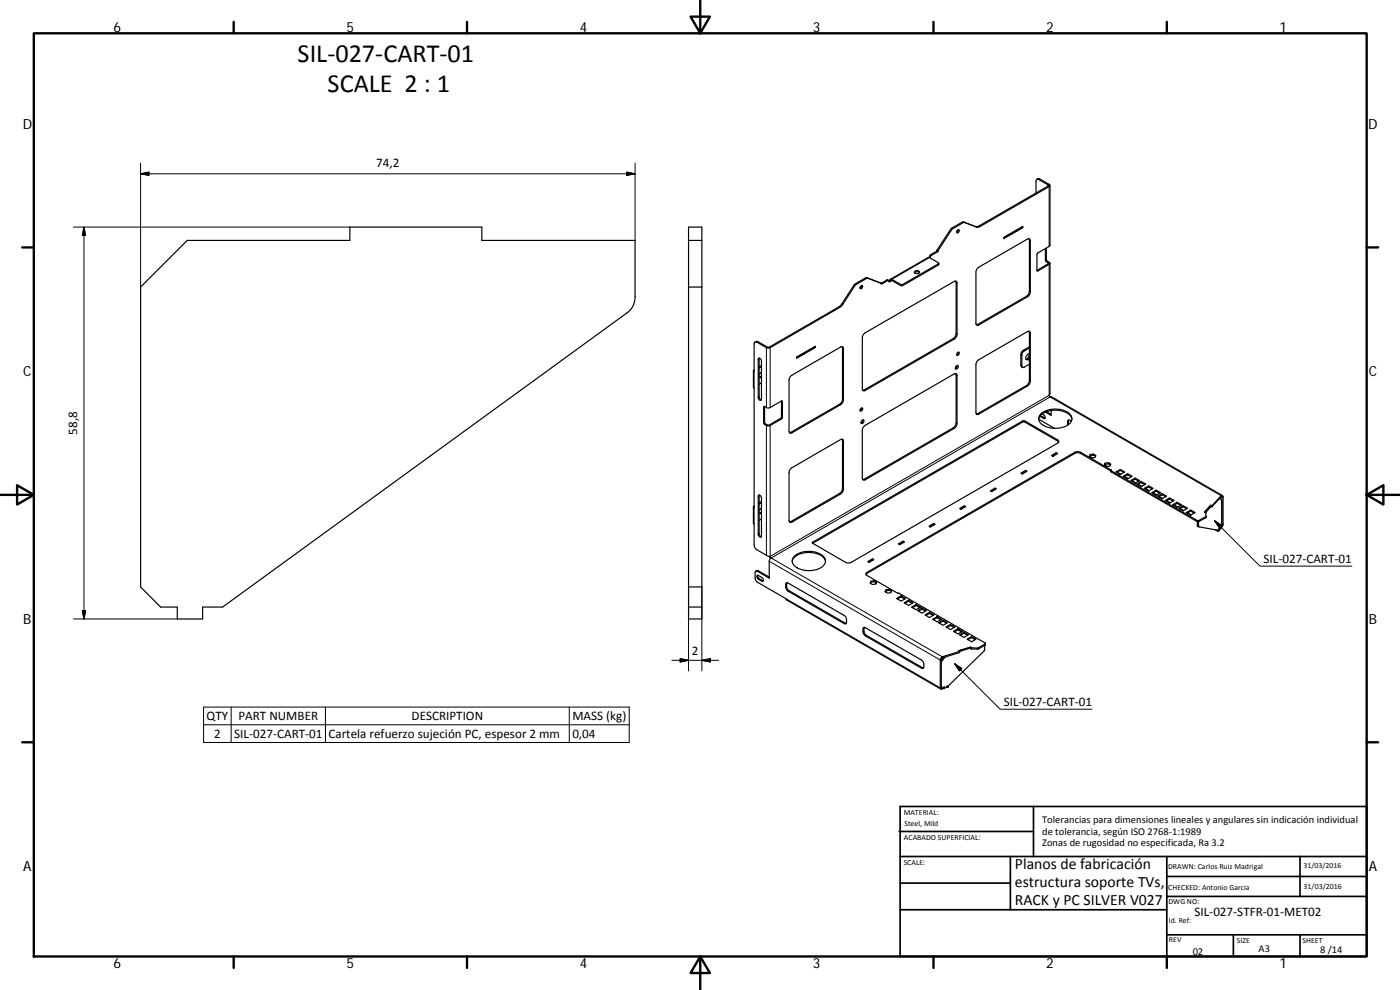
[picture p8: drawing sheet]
<svg xmlns="http://www.w3.org/2000/svg" width="420mm" height="297mm" viewBox="0 0 420 297" stroke-linecap="round" stroke-linejoin="round" font-family="sans-serif">
<g fill="none" stroke="#000" stroke-width=".36">
<path d="M310.9 57.9v-3.8l.3-.3h.4l3.1 1.7-.1 .3-21.1 12.2h-.7l-3.8-1.4-3.3 1.8-4.5 6.7M311.1 53.8l.8-.2 3 1.7 .2 .5-21.1 12.2-.9 .2-3.6-1.5-.5 .1-3.3 2-4.2 6.4M315.1 55.6v18l-3.9 2.6v4.9M56.2 72.1h48.8v-4h39.6v4h46v17a5.8 5.8 0 0 1-2.5 4.8l-121.3 88.2h-6v3.6h-7.6v-3.6h-5l-6-6v-90zM206.6 72.1h4M206.6 68.1h4v117.6h-4zM278.9 77.3h-.3l-11.4 6.5M278.9 77.3l2.9 1.7-11 6.4h-.5l-2.8-1.6-.4 .3M281.2 75.3l.3 .2M281.2 75.3l-2 1.2-.3 .8M281.2 75.1v.2M281.2 75.1l.3 .1"/>
<path d="M281.5 75.5l-2.1 1.2-.2 .7M281.5 75.2v.3M281.8 79l-.2 .5-10.8 6.2h-.5l-2.7-1.6-.3 .2M287.4 69l.2-.1a.5 .5 0 0 1 .2 .7 .5 .5 0 0 1-.7 .2zM287.6 68.9l-.5 .8M301.3 71.2l5.6-3.2v.3l-5.6 3.3zM306.4 68.3h.1M306.7 68.1v.1M306.9 68.3l-.2-.2-5.4 3.2M308.8 71.6l.1 15.8-.3 1-.5 .5-15.1 8.6M313.7 74.6v3.5l1 .9-3.5 2.1M314 74.4l.1 3.7 .9 .7 .1 .3-3.6 2.2-.3-.2"/>
<path d="M315.1 79v39.2a.47 .47 0 0 0-.2 .6 .47 .47 0 0 0 .6 .2l51.4 29.7M206.6 86.1h4M258.4 85.8l.3-.2a.51 .51 0 0 1 .1 .7 .51 .51 0 0 1-.7 .2zM258.6 85.7l-.5 .8M259.4 100l27-15.6 .5-.1 .2 .3 .1 15.7-.5 1.2-27.4 15.8-.3-.1-.2-.5v-15.4l.2-.7zM264.5 85l-4-1.5-.5 .1-3.3 2-4.5 6.5-21.2 12.3h-.8l-3-1.7h-.7l-.2 .5v8.4l-.2-.3 .2-.4M264.5 85l-4.3-1.7-.5 .1-3.3 2-4 6.1-.7 .6-20.8 12.1h-.6l-3-1.8-.7 .2M266.7 84.1l-.4-.2-1.8 1.1M266.8 84.3l-.3-.2-2 1.2v-.3M266.8 84.3v.3l.5-.3M267.1 84.1l.2 .2M267.1 84.1l-.3 .2"/>
<path d="M274.4 81.8l.1-.1a1.19 1.19 0 0 1 1.4 .1M274.5 81.4a.8 .8 0 0 1 .9-.2 .8 .8 0 0 1 .5 .7 .75 .75 0 0 1-.9 .3 .75 .75 0 0 1-.5-.8zM286.8 84.3l.1 15.8-.4 1.2-27.6 15.8M293.4 80.5l14.9-8.8h.7l.2 .5v15.4l-.3 .9-.6 .5-14.9 8.6-.4-.2-.1-.4v-15.3zM308.8 99.4l.1 14.8-.3 .9-.5 .6-15.1 8.5M226.1 111.3v4.8l.2 .4v35.9l-.2-.3 .2-.3M227.6 107.5a.73 .73 0 0 1 .9 .9v11.4a.46 .46 0 0 1-.5 .4 .46 .46 0 0 1-.4-.6zM227.8 113.3h.7M227.8 113.1l.4 .1M227.8 107.4v11.8l.7 .8M228.2 113.2l.3 .1M228.5 109.7l-.7 .4"/>
<path d="M228.5 110l-.7 .4M228.5 114.9l-.7 .4M228.5 111.6l-.7 .8M228.5 112.7l-.3 .5M228.5 113.2v.1M237.5 112.7l14.8-8.6 .4-.1 .4 .2v15.8l-.3 .9-.5 .5-15 8.6-.4-.2-.1-.4v-15.4l.2-.7zM239.1 107.2l5.6-3.3v.3l-5.6 3.3zM244.7 104.2l-.3-.2-5.3 3.2M252.7 104l.1 15.8-.3 1-.5 .5-15.1 8.5M286.8 112.1l.1 14.8-.4 1.2-27.6 15.8M286.9 110l.1-.2a.38 .38 0 0 1 .6 0 .38 .38 0 0 1-.1 .6l-.1 .1a.41 .41 0 0 1-.7 .1 .41 .41 0 0 1 .2-.6zM287.3 109.6l-.1 .5-.5 .5"/>
<path d="M287.4 105.8l.1-.1a.5 .5 0 0 1 .4 .6 .5 .5 0 0 1-.6 .4l-.2-.3zM287.6 105.7l-.1 .5-.4 .3M293.4 108.2l14.9-8.7h.7l.2 .5v14.3l-.2 .8-.7 .7-14.9 8.6-.4-.2-.1-.4v-14.4zM307.9 107.7l.3 .1M308.2 107.8l.3 .1M308.9 106.3v.7M308.9 107h.1M308.9 107l-.7 .8M308.9 104.4l-1.7 1-.5 .7v3.9l.2 .3h.3l1.7-1M308.9 104.1l-1.8 1-.7 .9v3.6l.5 .6M308.9 106.3l-.4-.1-.6 .8v.9h.6M308.9 107.4l-.4 .5"/>
<path d="M234.5 120.3l-.1 5.1-3.7 2.2-.4-.1-.8-.7v-4.9M234.5 120.3l-3.5 2-.6 .1-.9-.5M234.5 120.3l.3 .1v5.1l-3.8 2.2h-.8l-1-.7v-5l.3-.1M252.7 131.8l.1 14.8-.3 .9-.5 .5-15.1 8.6M258.4 122.5l.1-.1a.45 .45 0 0 1 .3 .7 .45 .45 0 0 1-.7 .1zM258.6 122.4l-.5 .8M258.7 126.1a.38 .38 0 0 1 .6 0 .38 .38 0 0 1-.1 .6 .4 .4 0 0 1-.6 .4 .4 .4 0 0 1-.1-.7zM259 126l-.1 .5-.5 .4M259.3 127.9l27.1-15.7 .3-.1 .4 .2 .1 14.7-.5 1.2-27.4 15.9-.3-.1-.2-.6v-14.3zM312.3 124.6l1.3 .9M312.4 124.1a7 7 0 0 1 8.9 .4 2.27 2.27 0 0 1-1.6 3.4 6.9 6.9 0 0 1-7.7-1.3 1.87 1.87 0 0 1 .4-2.5zM312.8 124.2a.87 .87 0 0 1 .7 .5 .87 .87 0 0 1-.1 .9l-1.3-.7"/>
<path d="M314 123.5l1.4 .8M315.4 123.2v1.4l-1.7-1M315.6 136.7l1.4-.9 .4 .3-1.4 .8zM317 135.8v.4M317.2 136.2l-1.4 .6M317.7 132.6l-10.3-6h-.3l-63.2 36.4M320.7 126v1.4M321.5 126.4l-.6-.4-.4 .1-.1 1.5M321.7 125.8a4 4 0 0 0-3.9-2.7 6 6 0 0 0-5.9 2.1l-.2 .6 4.8 2.7M327.1 136.9l.8 .5M327.2 136.4v.3M327.2 136.4l1-.2 .7 .5-.3 .6-1 .1-.7-.4z"/>
<path d="M328.2 136.2v.4M328.2 136.6l.6 .3M328.2 136.6l-1 .1-.2 .4M331.6 139.5l.7 .5M331.7 139v.3M331.7 139l1-.2 .7 .5-.2 .5-1.1 .2-.7-.4zM332.7 139.2l.6 .3M332.7 139.2l-1 .1-.2 .3M332.7 138.8v.4M226.1 152.1l.3 11.9 .6 .8 3.6 2.1a.64 .64 0 0 1 .8 .5l-.4 .4-.1 .6v5.1l-4-2.2-.3 .4v1.8l.6 1.1 8.6 5 .2 .4 46.4 26.8M227.7 148.5a.91 .91 0 0 1 .8 .9v11.4a.46 .46 0 0 1-.5 .4 .46 .46 0 0 1-.4-.5zM227.8 154.1h.7"/>
<path d="M227.8 153.9l.4 .1M227.8 148.5v11.8l.7 .7M228.2 154l.3 .1M228.5 150.5l-.7 .4M228.5 150.8l-.7 .4M228.5 155.7l-.7 .4M228.5 152.5l-.7 .7M228.5 153.5l-.3 .5M228.5 154.1h.1M237.3 140.6l15-8.7 .5-.1 .3 .2v14.7l-.3 1-.5 .5-15 8.6-.4-.3-.1-.4v-14.3zM278.8 157.9l1.4-.8 .4 .2-1.4 .8zM280.2 157.1v.3"/>
<path d="M280.4 157.5l-.2-.1-1.1 .6M288 152.6l1.4-.8 .4 .2-1.4 .8zM289.4 151.8v.3M289.5 152.2l-1.2 .5M297.2 147.3l1.4-.8 .4 .2-1.4 .8zM298.6 146.5v.3M298.8 146.9l-1.3 .5M306.4 142l1.4-.9 .4 .3-1.4 .8zM307.8 141.1v.4M307.9 141.5l-1.2 .6M333.4 141.3l-9.1-5.3-.7-.2-.8 .1-62.9 36.5M333.4 141.3v.1"/>
<path d="M333.4 141.2l26 15h.3l2.2-1.4M334.8 141.6l1.4-.8 1.3 .8-1.3 .8zM335.1 141.8l1.1-.7 1.1 .7M335.3 141.7l1.1 .6M336.2 140.8v.3M337.1 142.9l1.3-.8 1.4 .8-1.4 .8zM337.4 143.1l1-.6 1.1 .6M337.5 143l1.1 .6M338.4 142.1v.4M339.3 144.2l1.4-.8 1.3 .8-1.3 .8zM339.6 144.4l1.1-.6 1 .6M339.8 144.3l1.1 .6"/>
<path d="M340.7 143.4v.4M341.1 145.2l1.4-.7 1.3 .7-1.3 .8zM341.4 145.4l1.1-.6 1 .6M341.6 145.3l1.1 .6M342.5 144.5v.3M343.4 146.5l1.3-.7 1.4 .7-1.4 .8zM343.7 146.7l1-.6 1.1 .6M343.8 146.6l1.1 .6M344.7 145.8v.3M345.6 147.8l1.4-.7 1.3 .7-1.3 .8zM345.9 148l1.1-.6 1 .6M346.1 147.9l1.1 .6"/>
<path d="M347 147.1v.3M347.4 148.9l1.4-.8 1.3 .8-1.3 .7zM347.7 149l1.1-.6 1 .6M347.9 148.9l1 .6M348.8 148.1v.3M349.7 150.2l1.3-.8 1.4 .8-1.4 .7zM350 150.3l1-.6 1.1 .6M350.1 150.2l1.1 .7M351 149.4v.3M351.9 151.5l1.4-.8 1.3 .8-1.3 .7zM352.2 151.6l1.1-.6 1 .6M352.4 151.5l1 .6"/>
<path d="M353.3 150.7v.3M353.7 152.5l1.4-.8 1.3 .8-1.3 .8zM354 152.7l1.1-.6 1 .6M354.2 152.6l1.1 .6M355.1 151.7v.4M356 153.8l1.3-.8 1.4 .8-1.4 .8zM356.3 154l1-.6 1.1 .6M356.4 153.9l1.1 .6M357.3 153v.4M359.3 156.5l.1 1.4 .4 .2M359.7 156.5l.1 1.6 5.7 1M361.5 153.6l.4 .2"/>
<path d="M361.5 153.6v.1M361.9 153.8v1M361.9 154.8v.5l-2.1 1.2h-.5l-25.8-14.9-.1-.6-9.1-5.3-1.3-.1-63.1 36.4v.3l.3 .4 9.2 5.3h.4l26 15-2.1 1.4h-2.2M363.3 151.6l.4 .1M363.3 151.6h.1M363.3 151.6l-1.8 2M363.7 152v.1M363.7 151.7v.4M363.7 151.7l-1.8 2.1M363.7 151.7l-.4-.1-1.8 2.1 .4 .1M364.7 158.9l.8 .5M365.5 159.1v.3"/>
<path d="M365.7 158.8h.1M365.8 158.8l-.3 .6M365.8 158.8l-.3 .3M366 149.6l.6 .4v7.4l-.5 1M366.1 158.7h.1M366.1 158.4h.1M366.1 158.7l-.3 .4M366.2 158.4v.3M366.5 158v.4M366.5 158l-.3 .4M366.5 158.4l-.3 .3M366.5 148.7h.4l.2 .4v8.3l-.6 1"/>
<path d="M366.5 149.1l-2.8 3M366.5 148.7v.4M366.5 148.7l-2.8 3M366.5 149.1l.3 .1v8.3l-.3 .5M206.6 176.1h4M226.8 171.4l.7-.2 3.4 1.9M227.2 172.7l.3-.1 1.1 .6a.57 .57 0 0 1 .5 .6 .57 .57 0 0 1-.5 .6l-1.3-.9zM227.4 172.6l.2 .8 1.5 .9M230.9 166.9l.3 .7M236 174.9h.5l17 9.8 .6 1-.1 1.3-.2 .2-.4-.1-17-9.8-.6-1zM236.2 174.8l-.1 1.4 .7 1 17.2 9.8M237.7 168.5a4.6 4.6 0 0 1 5-2.7 4.6 4.6 0 0 1 5 2.7"/>
<path d="M238.5 166.8a7 7 0 0 1 8.8 .4 2.26 2.26 0 0 1-1.5 3.4 6.9 6.9 0 0 1-7.7-1.3 1.83 1.83 0 0 1 .4-2.5zM243.8 162.8l63.1-36.5h.6l10.2 5.9v.5l-.3 .3-62.1 35.8-.8 .1-.7-.2-10-5.7zM260.4 168.5l1.4-.8 .4 .2-1.4 .8zM261.4 174.4v.3M261.4 174.4l1-.2 .7 .4-.2 .6-1 .2-.8-.5zM261.8 167.7v.3M262 168.1l-1.3 .6M262.4 174.2v.3M263 174.9l-.6-.4-1 .2-.2 .3M265.9 177v.3M265.9 177.3l1-.2 .6 .4M265.9 177.3l-.1 .3"/>
<path d="M265.9 177l1-.2 .7 .4-.2 .6-1 .2-.8-.5zM266.9 176.8v.3M269.1 179.6l1.3-.8 1.4 .8-1.4 .8zM269.4 179.7l1-.6 1.1 .6M269.6 163.2l1.4-.8 .5 .2-1.4 .8zM270.4 178.8v.3M271 162.4v.3M271.2 162.8l-1.3 .5M206.6 182.1h4M259.2 188.3h.4l17 9.7 .6 .9v1.5l-.6 .1-16.9-9.7-.7-1.1zM259.4 188.2l-.1 1.6 .7 .8 17.2 9.8M271.3 180.9l1.4-.8 1.3 .8-1.3 .8z"/>
<path d="M271.6 181l1.1-.6 1 .6M272.7 180.1v.3M273.6 182.2l1.3-.8 1.4 .8-1.4 .7zM273.9 182.3l1-.6 1.1 .6M274.9 181.4v.3M275.4 183.2l1.3-.8 1.4 .8-1.4 .8zM275.7 183.3l1-.5 1.1 .5M276.7 182.4v.4M277.6 184.5l1.4-.8 1.3 .8-1.3 .8zM277.9 184.7l1.1-.7 1 .7M279 183.7v.3M279.9 185.8l1.3-.8 1.4 .8-1.4 .8z"/>
<path d="M280.2 186l1-.7 1.1 .7M281.2 185v.3M281.7 186.8l1.3-.7 1.3 .7-1.3 .8zM281.9 187l1.1-.6 1.1 .6M282.8 197.4l-.3 .4v8.4l.3 .2M282.8 197.1l-.6 .9v8.4l.2 .4 .4-.1M282.8 197.1v.3M283 186.1v.3M283.2 197.3l-.7 .8M283.7 197.1l-1.2 1.5M283.9 188.1l1.4-.7 1.3 .7-1.3 .8zM284.2 188.3l1.1-.6 1 .6"/>
<path d="M285.3 187.4v.3M286.1 189.4l1.4-.7 1.4 .7-1.4 .8zM286.4 189.6l1.1-.6 1.1 .6M287.5 188.7v.3M287.8 195.2l.2 .3M287.8 195.2v.1M288 190.5l1.3-.8 1.3 .8-1.3 .8zM288 195.5l-5.2 1.6M288 195.5v.3l-5.2 1.6M288 195.8h.1M288.2 190.6l1.1-.6 1.1 .6M289.3 189.7v.3"/>
<path d="M290.2 191.8l1.4-.8 1.3 .8-1.3 .8zM290.5 191.9l1.1-.6 1 .6M291.3 194.2h.1M291.5 194.4l-.2-.2-3.5 1M291.5 194.4l-3.5 1.1M291.5 194.4v.3M291.5 194.7h.1M291.5 194.4l-.2-.2-3.6 1 .3 .3M291.6 191v.3M295.5 193.6l-.2 1.7-10.7 10.5M295.8 193.1l-.1 .4-2 1.2h-2.2M282.5 206l.4 .3 .5-.1"/>
<path d="M282.8 206.4v.3M283.4 206.4v.1M283.4 206.5l-.6 .2M283.4 206.2v.3M283.4 206.2l-.6 .2M284.1 206.3l-.7 .2M284.6 205.8l-.5 .2v.3M284.6 205.8v.3l-.5 .2"/>
</g>
<g fill="none" stroke="#000" stroke-width=".3">
<path d="M42.2 49v37.1M42.2 52.2l2.5-.6v1zM42.2 52.2h148.4M188.1 51.6l2.5 .6-2.5 .4zM190.6 49v23.1M312 53.7l-.2 .2M314.9 55.3l-.3 .2v.3l.3 .2v17.9M22 68.1h83M25.2 68.1l.5 2.5h-1zM25.2 68.1v117.6M278.9 77l.3 .1M278.9 77.3l-11.3 6.5v.3l-.3 .2"/>
<path d="M279.2 76.5l.3 .1M281.6 79.2v.3M285.3 68.9l.2 .1M285.7 68.4l.3 .2M288.7 66.7l.3 .1M289.2 66.6l.3 .1M292.8 68l.3 .2M293.7 67.8l.3 .2M308.9 72.1l.3 .1M314 77.9l-.3 .1M314.3 78.4l-.3 .1M314.6 78.8v.4"/>
<path d="M314.9 79.3v39.3l-83.8 48.3v-39.2M251.7 92.1l.3 .2M252.6 91.2l.3 .2M256.3 85.6l.2 .1M256.7 85.1l.3 .2M259.7 83.4l.3 .2M260.2 83.3l.3 .2M266.2 84l.3 .1M270.3 85.4v.3M270.9 85.4v.3M286.9 84.8l.3 .1M293.4 97.3l.3 .2"/>
<path d="M308.1 88.9l.2 .1M308.9 99.8l.3 .2M308.9 87.4l.3 .2M311.2 81.1l.3 .2M226.3 111.6v4.9M227.5 102.5l-.3 .2M227.8 107.6l-.2 .2M227.8 119l-.2 .2M230.3 104.2l-.3 .1v18M230.9 104.2l.2 .1v18M252.8 104.4l.3 .2M252.8 119.8l.3 .2"/>
<path d="M259.3 117l.3 .2M286.1 101.6l.3 .1M286.9 112.5l.3 .2M286.9 100.1l.3 .2M306.4 106.3l.3 .2M306.4 109.6l.3 .2M307.1 105.1l.3 .2M308.1 115.7l.2 .1M308.9 114.2l.3 .1M229.5 121.9l-.3 .2M229.5 126.7l-.3 .2M229.7 127.2l-.2 .2"/>
<path d="M230 127.7v38.9M234.3 125.5l.2 .2M234.5 120.3l.3 .2M234.5 125.1l.3 .1M237.4 129.7l.3 .2M252 121.3l.3 .1M252.8 132.2l.3 .2M286.1 128.4l.3 .1M286.9 126.9l.3 .1M293.4 124.1l.3 .2M306.9 126.3v.3M307.5 126.3v.3"/>
<path d="M312.5 124.8l-.3 .2M313.5 125.4l-.3 .1M317.4 132v.3M320.7 126.4l-.3 .1M320.7 127.2l-.3 .2M322.6 135.7v.3M324.3 135.7v.3M226.3 152.4v4.9M227.8 148.7l-.2 .2M237.4 156.5l.3 .2M252 148l.3 .2M252.8 146.6l.3 .1"/>
<path d="M259.3 143.8l.3 .2M333.4 141v.3M333.5 141.3v.3M359.3 156.1v.4M359.3 157.7l.4 .1M359.8 156.1v.4M361.9 155v.3M364.5 156.2l13.6 13.7h27.6M364.5 156.2l2.1 1.4-.7 .7zM366.4 158h.1M366.5 148.7l-51.3-29.6-83.8 48.3 51.4 29.7M367.1 149.1h-.6"/>
<path d="M367.1 157.4h-.5M206.6 176.1v25.2M210.6 176.1v25.2M227.6 171.3l-.3 .1M227.8 160.1l-.2 .2M227.9 173.6l-.3 .2M228.9 174.2l-.3 .2M230.9 168.4l51.3 29.6 .3-.1M235.8 179.6l46.4 26.8 .3-.2 .3 .2M236.1 175.2l-.3 .1M236.1 176l-.3 .2M236.8 177.2l-.3 .2"/>
<path d="M243.9 162.7v.3M260.2 171.7v.3M22 185.7h31.2M24.7 183.2h1l-.5 2.5zM201.6 198.1h14M204.1 197.6l2.5 .5-2.5 .5zM210.6 198.1l2.6-.5v1zM253.6 186.9l-.2 .2M259.3 188.6l-.3 .1M259.3 189.4l-.3 .1M260 190.6l-.3 .2M286.5 199.2l2.1 1.4-.7 .7z"/>
<path d="M286.5 199.2l13.7 13.6h27.5M293.3 194.5v.3M293.7 194.4v.3M295.6 193.2v.3M61.1 212.2h127.7v10.6h-127.7zM61.1 217.5h127.7M69.4 212.2v10.6M97.7 212.2v10.6M170.8 212.2v10.6M276.8 200.3l-.2 .2"/>
</g>
<g fill="#000">
<circle cx="361.9" cy="153.8" r=".18"/>
<circle cx="365.5" cy="159.1" r=".18"/>
<circle cx="365.8" cy="159.1" r=".18"/>
<circle cx="284.1" cy="206" r=".18"/>
<circle cx="284.6" cy="205.8" r=".18"/>
</g>
<g fill="none" stroke="#000" stroke-width=".71">
<path d="M10.1 10h400.1v277h-400.1zM70.1 6.6v3.4M140.2 6.6v3.4M207.3 5h5.8l-2.9 5zM210.2 0v10M280.2 6.6v3.4M350.2 6.6v3.4M6.7 74.2h3.4M410.2 74.2h3.4M.2 148.5h9.9M5.1 145.6l5 2.9-5 2.9zM410.2 148.5l5-2.9v5.8z"/>
<path d="M410.2 148.5h9.9M6.7 222.7h3.4M410.2 222.7h3.4M70.1 287v3.4M140.2 287v3.4M210.2 287l2.9 5h-5.8zM210.2 287v10M280.2 287v3.4M350.2 287v3.4"/>
</g>
<g fill="none" stroke="#000" stroke-width=".51">
<path d="M269.8 249.5h40.4M270.1 257h140.1M270.1 242h140.1v45h-140.1zM303.2 257v16M310.2 242v15M350.2 257v30M390.2 257v12M270.1 273h80.1M270.1 265h33.1M350.2 269h60M350.2 263h60M350.2 280.5h60"/>
<path d="M370.2 280.5v6.5M390.2 280.5v6.5"/>
</g>
<path d="M42.2 52.2l2.5-.6v1zM188.1 51.6l2.5 .6-2.5 .4zM25.2 68.1l.5 2.5h-1zM364.5 156.2l2.1 1.4-.7 .7zM24.7 183.2h1l-.5 2.5zM204.1 197.6l2.5 .5-2.5 .5zM210.6 198.1l2.6-.5v1zM286.5 199.2l2.1 1.4-.7 .7z" fill="#000" stroke="#000" stroke-width=".3"/>
<g font-size="7.9">
<text x="89.3" y="18.7">SIL‐027‐CART‐01</text>
<text x="98.3" y="27.7">SCALE 2 : 1</text>
</g>
<g font-size="4.7">
<text x="304.6" y="260.8">Planos de fabricación</text>
<text x="304.6" y="266.2">estructura soporte TVs,</text>
<text x="304.6" y="271.6">RACK y PC SILVER V027</text>
</g>
<g font-size="4.2">
<text x="34" y="9.6">6</text>
<text x="104" y="9.6">5</text>
<text x="174" y="9.6">4</text>
<text x="244" y="9.6">3</text>
<text x="314" y="9.6">2</text>
<text x="384" y="9.6">1</text>
<text x="6.8" y="38.7">D</text>
<text x="410.6" y="38.7">D</text>
<text x="7" y="112.9">C</text>
<text x="410.8" y="112.9">C</text>
<text x="7" y="187.1">B</text>
<text x="410.8" y="187.1">B</text>
<text x="7" y="261.3">A</text>
<text x="410.8" y="261.3">A</text>
<text x="34" y="290.4">6</text>
<text x="104" y="290.4">5</text>
<text x="174" y="290.4">4</text>
<text x="244" y="290.4">3</text>
<text x="314" y="290.4">2</text>
<text x="384" y="290.4">1</text>
</g>
<g font-size="3.9">
<text x="112.9" y="50.1">74,2</text>
<text x="23.1" y="130.4" transform="rotate(-90 23.1 130.4)">58,8</text>
<text x="379.2" y="168.8">SIL‐027‐CART‐01</text>
<text x="207.7" y="196.6">2</text>
<text x="301.2" y="211.7">SIL‐027‐CART‐01</text>
<text x="62" y="216">QTY</text>
<text x="64.3" y="221.4">2</text>
<text x="70.3" y="221.4">SIL‐027‐CART‐01</text>
<text x="71.6" y="216">PART NUMBER</text>
<text x="98.6" y="221.4">Cartela refuerzo sujeción PC, espesor 2 mm</text>
<text x="123.5" y="216">DESCRIPTION</text>
<text x="171.8" y="216.2">MASS (kg)</text>
<text x="171.8" y="221.4">0,04</text>
<text x="358.5" y="274.9">SIL‐027‐STFR‐01‐MET02</text>
</g>
<g font-size="3.1">
<text x="312.8" y="246.8">Tolerancias para dimensiones lineales y angulares sin indicación individual</text>
<text x="312.8" y="250.4">de tolerancia, según ISO 2768‐1:1989</text>
<text x="312.8" y="254">Zonas de rugosidad no especificada, Ra 3.2</text>
<text x="357.9" y="286.4">02</text>
<text x="377.7" y="285.6">A3</text>
<text x="396.2" y="285.9">8 /14</text>
</g>
<g font-size="2.4">
<text x="271.2" y="244.4">MATERIAL:</text>
<text x="271.3" y="251.9">ACABADO SUPERFICIAL:</text>
<text x="271.4" y="247.9">Steel, Mild</text>
<text x="271.2" y="259.7">SCALE:</text>
<text x="350.6" y="260.8">DRAWN: Carlos Ruiz Madrigal</text>
<text x="391.2" y="260.6">31/03/2016</text>
<text x="350.6" y="267">CHECKED: Antonio Garcia</text>
<text x="391.2" y="266.6">31/03/2016</text>
<text x="350.7" y="271.4">DWG NO:</text>
<text x="350.8" y="276.8">Id. Ref:</text>
<text x="350.8" y="282.8">REV</text>
<text x="371.2" y="282.9">SIZE</text>
<text x="390.9" y="282.9">SHEET</text>
</g>
</svg>
